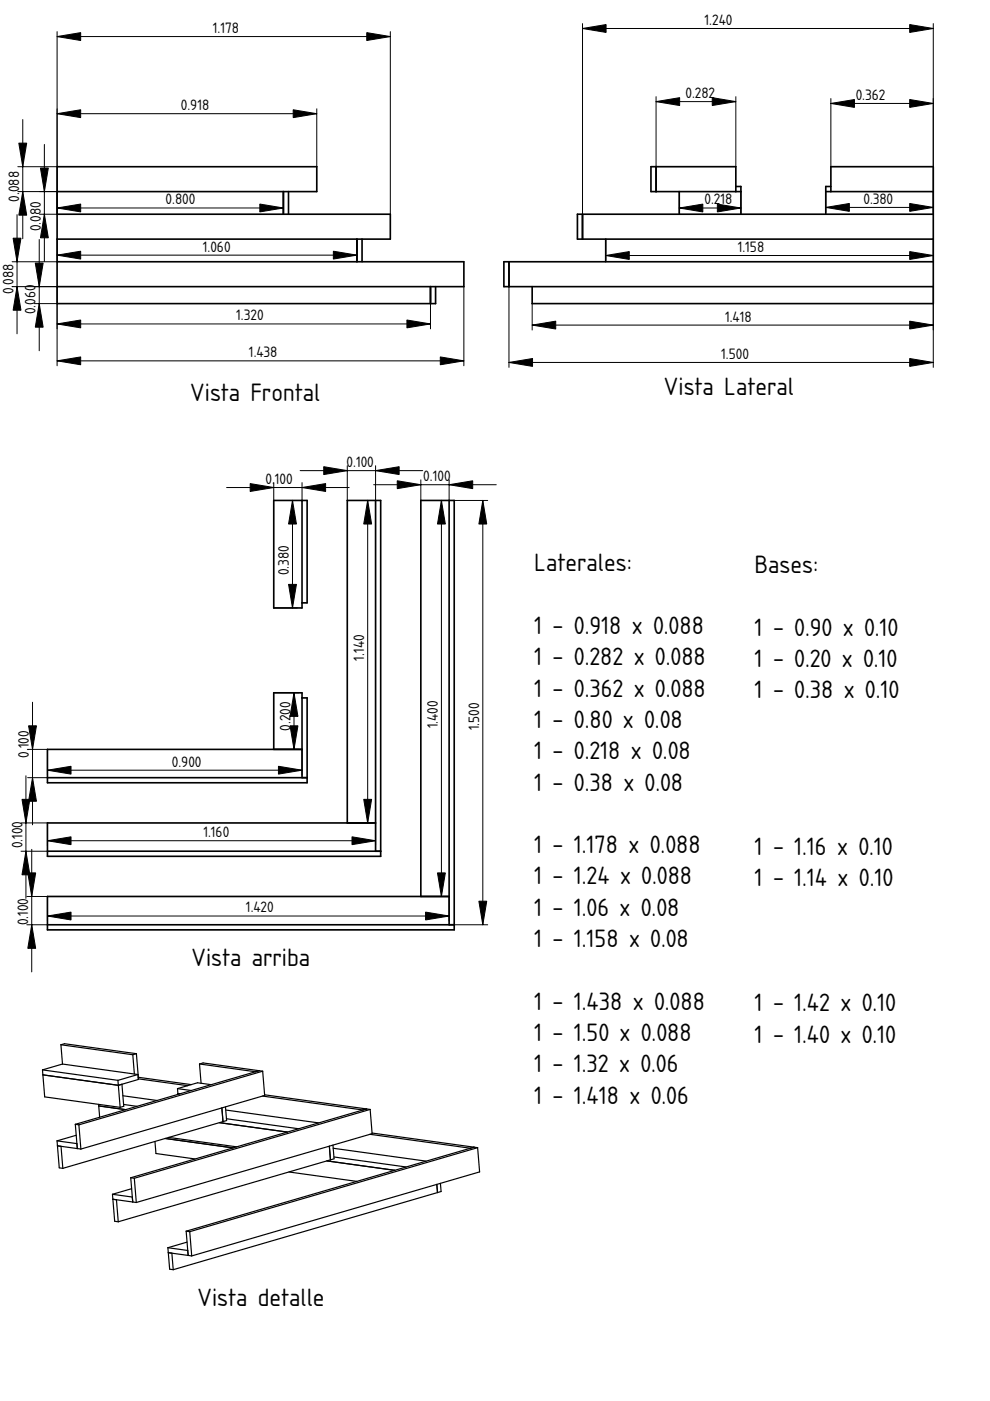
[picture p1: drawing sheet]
<svg xmlns="http://www.w3.org/2000/svg" width="210mm" height="297mm" viewBox="0 0 210 297" stroke-linecap="round" stroke-linejoin="round" font-family="sans-serif">
<path d="M55.2 49.9h.1" fill="none" stroke="#000" stroke-width=".21"/>
<g fill="#fff">
<path d="M12.1 55.5h86.2v5.3h-86.2z" fill-rule="evenodd"/>
<path d="M12.1 45.4h70.7v5.3h-70.7z" fill-rule="evenodd"/>
</g>
<path d="M55.2 49.9h.1" fill="none" stroke="#000" stroke-width=".21"/>
<g fill="#fff">
<path d="M12.1 50.7h63.6v4.8h-63.6z" fill-rule="evenodd"/>
<path d="M12.1 35.3h55.1v5.3h-55.1z" fill-rule="evenodd"/>
<path d="M12.1 60.8h79.2v3.6h-79.2z" fill-rule="evenodd"/>
<path d="M12.1 40.6h48v4.8h-48z" fill-rule="evenodd"/>
<path d="M60.1 40.6h1.1v4.8h-1.1z" fill-rule="evenodd"/>
<path d="M75.7 50.7h1.1v4.8h-1.1z" fill-rule="evenodd"/>
<path d="M91.3 60.8h1.1v3.6h-1.1z" fill-rule="evenodd"/>
</g>
<path d="M12.1 40.6h55.1v-5.3h-55.1v29.1h80.3v-3.6M12.1 45.4h70.7v5.3h-70.7M12.1 55.5h86.2v5.3h-86.2M60.1 40.6v4.8M61.2 40.6v4.8M75.7 50.7v4.8M76.8 50.7v4.8M91.3 60.8v3.6" fill="none" stroke="#000" stroke-width=".35"/>
<g fill="none" stroke="#000" stroke-width=".21">
<path d="M12.1 6.7v38.7h-3.7M12.1 7.8h70.7M82.8 6.7v38.7M3.8 35.3h8.3M4.8 25.3v25.3M9.4 30.6v24.8M12.1 24.1h55.1M67.2 23.1v12.2M2.6 55.5h9.5M3.6 45.5v25.3M3.8 40.6h8.3M8.3 50.8v23.6"/>
<path d="M12.1 50.7v4.4M12.1 44.1h48M12.1 54.1h63.6M55.2 49.9h.1M60.1 40.6v4.5M75.7 50.7v4.4M2.6 60.8h9.5v16.7M7.3 64.4h4.8M12.1 76.5h86.2M12.1 68.7h79.2M91.3 64.4v5.3M98.3 60.8v16.7"/>
</g>
<g fill="#000" stroke="#000" stroke-width=".21">
<path d="M12.1 7.8l5-.9v1.7zM77.8 6.9l5 .9-5 .8zM4 30.3h1.7l-.9 5zM12.1 24.1l5-.8v1.6zM62.2 23.3l5 .8-5 .8zM2.8 50.5h1.6l-.8 5zM4.8 40.6l.9 5h-1.7zM9.4 45.4l.8 5h-1.6zM8.6 35.6h1.6l-.8 5zM12.1 44.1l5-.8v1.6zM12.1 54.1l5-.8v1.6zM55.1 43.3l5 .8-5 .8z"/>
<path d="M70.7 53.3l5 .8-5 .8zM3.6 60.8l.8 5h-1.6zM8.3 64.4l.9 5h-1.7zM7.5 55.8h1.7l-.9 5zM12.1 76.5l5-.8v1.6zM12.1 68.7l5-.9v1.7zM86.3 67.8l5 .9-5 .8zM93.4 75.7l4.9 .8-4.9 .8z"/>
</g>
<path d="M106.8 55.5h21.6v-4.8h-6v-5.3h21.6v-4.8h-6v-5.3h18v4.2h1.1v5.9h18v-5.9h1.1v-4.2h21.7v29.1h-85.1v-3.6h-6z" fill-rule="evenodd" fill="#fff"/>
<path d="M152.4 49.9h.1" fill="none" stroke="#000" stroke-width=".21"/>
<g fill="#fff">
<path d="M107.9 55.5h90v5.3h-90z" fill-rule="evenodd"/>
<path d="M123.5 45.4h74.4v5.3h-74.4z" fill-rule="evenodd"/>
</g>
<path d="M152.4 49.9h.1" fill="none" stroke="#000" stroke-width=".21"/>
<g fill="#fff">
<path d="M128.4 50.7h69.5v4.8h-69.5z" fill-rule="evenodd"/>
<path d="M112.8 60.8h85.1v3.6h-85.1z" fill-rule="evenodd"/>
<path d="M176.2 35.3h21.7v5.3h-21.7z" fill-rule="evenodd"/>
<path d="M175.1 40.6h22.8v4.8h-22.8z" fill-rule="evenodd"/>
<path d="M139.1 35.3h16.9v5.3h-16.9z" fill-rule="evenodd"/>
<path d="M144 40.6h13.1v4.8h-13.1z" fill-rule="evenodd"/>
<path d="M138 35.3h1.1v5.3h-1.1z" fill-rule="evenodd"/>
<path d="M122.4 45.4h1.1v5.3h-1.1z" fill-rule="evenodd"/>
<path d="M106.8 55.5h1.1v5.3h-1.1z" fill-rule="evenodd"/>
<path d="M156 39.5h1.1v1.1h-1.1z" fill-rule="evenodd"/>
<path d="M175.1 39.5h1.1v1.1h-1.1z" fill-rule="evenodd"/>
</g>
<path d="M139.1 35.3v5.3M156 39.5h1.1v5.9M176.2 39.5h-1.1v5.9M107.9 55.5v5.3M123.5 45.4v5.3M128.4 50.7v4.8M144 40.6v4.8M156 40.6v-5.3h-18v5.3h19.1M175.1 40.6h22.8M176.2 40.6v-5.3h21.7v29.1h-85.1v-3.6M197.9 45.4h-75.5v5.3h75.5M197.9 55.5h-91.1v5.3h91.1" fill="none" stroke="#000" stroke-width=".35"/>
<g fill="none" stroke="#000" stroke-width=".21">
<path d="M123.5 6h74.4M123.5 5v40.4M197.9 5v40.4M139.1 21.5h16.9M139.1 20.5v14.8M156 20.5v14.8M176.2 21.9h21.7M176.2 20.9v14.4M128.4 54.2h69.5M128.4 50.7v4.5M144 44.1h13.1M144 40.6v4.5"/>
<path d="M152.4 49.9h.1M157.1 40.6v4.5M175.1 44h22.8M175.1 40.6v4.4M197.9 50.7v4.5M107.9 76.8h90M107.9 60.8v17.1M112.8 68.9h85.1M112.8 64.4v5.6M197.9 60.8v17.1"/>
</g>
<g fill="#000" stroke="#000" stroke-width=".21">
<path d="M123.5 6l5-.8v1.7zM192.9 5.2l5 .8-5 .9zM139.1 21.5l5-.8v1.7zM151 20.7l5 .8-5 .9zM176.2 21.9l5-.8v1.7zM192.9 21.1l5 .8-5 .9zM128.4 54.2l5-.9v1.7zM144 44.1l5-.8v1.6zM152.1 43.3l5 .8-5 .8zM175.1 44l5-.9v1.7zM192.9 53.3l5 .9-5 .8zM192.9 43.1l5 .9-5 .8z"/>
<path d="M107.9 76.8l5-.8v1.7zM112.8 68.9l5-.8v1.7zM192.9 68.1l5 .8-5 .9zM192.9 76l5 .8-5 .9z"/>
</g>
<path d="M89.2 106.1h7.1v91h-86.2v-7h79.1z" fill-rule="evenodd" fill="#fff"/>
<path d="M53.2 151.6h.1" fill="none" stroke="#000" stroke-width=".21"/>
<path d="M73.6 106.1h7.1v75.5h-70.6v-7.1h63.5z" fill-rule="evenodd" fill="#fff"/>
<path d="M53.2 151.6h.1" fill="none" stroke="#000" stroke-width=".21"/>
<g fill="#fff">
<path d="M10.1 190.1h85.1v6h-85.1z" fill-rule="evenodd"/>
<path d="M89.2 106.1h6v84h-6z" fill-rule="evenodd"/>
<path d="M10.1 158.9h47.9v-12h6v1.1h1.1v18h-55z" fill-rule="evenodd"/>
</g>
<path d="M53.2 151.6h.1" fill="none" stroke="#000" stroke-width=".21"/>
<g fill="#fff">
<path d="M10.1 174.5h69.5v6h-69.5z" fill-rule="evenodd"/>
<path d="M73.6 106.1h6v68.4h-6z" fill-rule="evenodd"/>
<path d="M10.1 158.9h53.9v6h-53.9z" fill-rule="evenodd"/>
<path d="M58 106.1h7.1v21.7h-1.1v1.1h-6z" fill-rule="evenodd"/>
<path d="M58 106.1h6v22.8h-6z" fill-rule="evenodd"/>
<path d="M95.2 106.1h1.1v90h-1.1z" fill-rule="evenodd"/>
<path d="M10.1 196.1h86.2v1h-86.2z" fill-rule="evenodd"/>
<path d="M79.6 106.1h1.1v74.4h-1.1z" fill-rule="evenodd"/>
<path d="M10.1 180.5h70.6v1.1h-70.6z" fill-rule="evenodd"/>
<path d="M58 146.9h6v12h-6z" fill-rule="evenodd"/>
<path d="M10.1 164.9h55v1.1h-55z" fill-rule="evenodd"/>
<path d="M64 106.1h1.1v21.7h-1.1z" fill-rule="evenodd"/>
<path d="M64 148h1.1v16.9h-1.1z" fill-rule="evenodd"/>
</g>
<path d="M64 106.1v22.8h-6v-22.8h7.1v21.7h-1.1M79.6 106.1v74.4M95.2 106.1v90M58 158.9v-12h6v18M64 148h1.1v18h-55v-7.1h53.9M10.1 164.9h55M73.6 174.5v-68.4h7.1v75.5h-70.6v-7.1h69.5M10.1 180.5h70.6M10.1 196.1h86.2M89.2 190.1v-84h7.1v91h-86.2v-7h85.1" fill="none" stroke="#000" stroke-width=".35"/>
<g fill="none" stroke="#000" stroke-width=".21">
<path d="M63.6 99.8h26M73.6 98.7v7.4h5.4M79.6 98.7v7.4M48 103.4h26M58 102.3v3.8h5.1M62 106.1v22.8M64 102.3v3.8M78 106.1v68.4M79.2 102.8h26M89.2 101.7v4.4h5.4M93.6 106.1v84M95.2 101.7v4.4"/>
<path d="M96.3 106.1h7.1M102.4 106.1v90M58 128.9h5.1M5.9 158.9h4.2v5.4M6.9 148.9v26M53.2 151.6h.1M58 146.9h5.4M58 158.9h5.4M62.3 146.9v12M64 158.9v5.4M4.5 174.5h5.6v4.8M5.5 164.5v26"/>
<path d="M5.9 164.9h4.2M10.1 178.3h69.5M10.1 163.3h53.9M73.6 174.5h5.4M79.6 174.5v4.8M4.5 180.5h5.6M5.7 190.1h4.4v5.2M5.7 196.1h4.4M6.7 180.1v26M10.1 194.2h85.1M89.2 190.1h5.4M95.2 190.1v5.2"/>
<path d="M96.3 196.1h7.1"/>
</g>
<g fill="#000" stroke="#000" stroke-width=".21">
<path d="M68.6 98.9l5 .9-5 .8zM79.6 99.8l5-.9v1.7zM53 102.5l5 .9-5 .8zM62 106.1l.8 5h-1.6zM64 103.4l5-.9v1.7zM78 106.1l.8 5h-1.7zM84.2 101.9l5 .9-5 .8zM93.6 106.1l.8 5h-1.6zM95.2 102.8l5-.9v1.7zM102.4 106.1l.8 5h-1.7zM61.2 123.9h1.6l-.8 5zM6.1 153.9h1.6l-.8 5z"/>
<path d="M62.3 146.9l.9 5h-1.7zM61.5 153.9h1.7l-.9 5zM4.7 169.5h1.6l-.8 5zM6.9 164.9l.8 5h-1.6zM10.1 178.3l5-.9v1.7zM10.1 163.3l5-.8v1.6zM59 162.5l5 .8-5 .8zM77.1 169.5h1.7l-.8 5zM74.6 177.4l5 .9-5 .8zM5.5 180.5l.8 5h-1.6zM6.7 196.1l.9 5h-1.7zM5.9 185.1h1.7l-.9 5z"/>
<path d="M10.1 194.2l5-.8v1.6zM92.8 185.1h1.6l-.8 5zM90.2 193.4l5 .8-5 .8zM101.5 191.1h1.7l-.8 5z"/>
</g>
<path d="M12.9 221.5l.8-.2 15.2 2.1 .4 5 11.2 1.6 1.4-.4 .7 .1-.3-4.1 .8-.2 12.6 1.7 .4 5 22.4 3.1 .4 5 22.4 3.1 .4 5.2-8.3 2.4 .1 1.7-56.8 16.6-.7-.1-.4-4.6 4.1-1.1-.2-2.4 36.2-10.5-14.4-2-36.2 10.5-.8-.1-.5-5.7 4.1-1.2-.2-2.3 13.7-4-8.3-1.1-.2-2.6-19.6 5.7-.7-.1-.5-5.7 4.1-1.2-.2-2.3 5.1-1.5-.2-2.8-11.4-1.5-.5-5.8 4.3-1.2z" fill-rule="evenodd" fill="#fff"/>
<path d="M55.3 245.2h.1" fill="none" stroke="#000" stroke-width=".21"/>
<path d="M40.2 261.1l61.1-17.8 .4 5.2-61.1 17.8z" fill-rule="evenodd" fill="#fff"/>
<path d="M55.3 245.2h.1" fill="none" stroke="#000" stroke-width=".21"/>
<path d="M28.5 249.8l50-14.6 .4 5.2-50 14.6z" fill-rule="evenodd" fill="#fff"/>
<path d="M55.3 245.2h.1" fill="none" stroke="#000" stroke-width=".21"/>
<g fill="#fff">
<path d="M16.7 238.5l39-11.4 .4 5.2-39 11.3z" fill-rule="evenodd"/>
<path d="M24.7 254.4l4.2 .6 40.9-12 .3 2.9-45 13.1z" fill-rule="evenodd"/>
</g>
<path d="M55.3 245.2h.1" fill="none" stroke="#000" stroke-width=".21"/>
<g fill="#fff">
<path d="M12.9 243l4.2 .6 29.9-8.7 .3 2.9-34 9.9z" fill-rule="evenodd"/>
<path d="M36.4 265.7l4.2 .6 52-15.2 .2 1.7-56.1 16.4z" fill-rule="evenodd"/>
<path d="M70.6 242.8l7.8-2.3 21.3 2.9-9.3 2.8-19.8-2.7z" fill-rule="evenodd"/>
<path d="M47.8 234.7l7.9-2.3 21.3 2.9-9.4 2.8-19.7-2.8z" fill-rule="evenodd"/>
<path d="M9.1 227.9l16 2.2 .4 4.7-16-2.2z" fill-rule="evenodd"/>
<path d="M35.8 241.2l10.7-3.2 14.4 2-10.7 3.2z" fill-rule="evenodd"/>
<path d="M12.9 221.5l15.3 2.1 .3 4.1-15.2-2.1z" fill-rule="evenodd"/>
<path d="M61.3 248.5l8-2.4 14.4 2-8 2.4z" fill-rule="evenodd"/>
<path d="M32.9 242l2.1-.6 14.4 2-8 2.3-8.3-1.1z" fill-rule="evenodd"/>
<path d="M25.9 229.9l3.4-1v-.2l10.5 1.5-2.2 .6 .1 1.2-4.4 1.3-7.2-1z" fill-rule="evenodd"/>
<path d="M47.9 235.3l19.7 2.8-4.3 1.2-15.3-2.1z" fill-rule="evenodd"/>
<path d="M70.6 243.5l19.8 2.7-4.3 1.2-15.3-2.1z" fill-rule="evenodd"/>
<path d="M9 226.8l4.3-1.2 15.9 2.2-4.2 1.3z" fill-rule="evenodd"/>
<path d="M42.3 225.6l11.9 1.6-9.4 2.8-2.2-.3z" fill-rule="evenodd"/>
<path d="M39.5 261l61-17.8 .8 .1-61.1 17.8z" fill-rule="evenodd"/>
</g>
<path d="M55.3 245.2h.1" fill="none" stroke="#000" stroke-width=".21"/>
<g fill="#fff">
<path d="M9 226.8l16 2.3 .1 1-16-2.2z" fill-rule="evenodd"/>
<path d="M27.7 249.7l50-14.6 .8 .1-50 14.6z" fill-rule="evenodd"/>
</g>
<path d="M55.3 245.2h.1" fill="none" stroke="#000" stroke-width=".21"/>
<g fill="#fff">
<path d="M20.9 234.5l5.7 .8-5.5 1.6z"/>
<path d="M35.6 264.5l4.1-1.1 .1 1.7z"/>
<path d="M23.8 253.2l4.1-1.2 .2 1.8z"/>
<path d="M12.1 241.9l4.1-1.2 .1 1.8z"/>
<path d="M37.7 231.9h.4l-.4 .1z"/>
<path d="M46.5 238l1.5-.4v-.4l15.3 2.1-2.4 .7z" fill-rule="evenodd"/>
<path d="M69.3 246.1l1.5-.4v-.4l15.3 2.1-2.4 .7z" fill-rule="evenodd"/>
<path d="M16 238.4l38.9-11.4 .8 .1-39 11.4z" fill-rule="evenodd"/>
<path d="M26.1 232.3l7.2 1-4.2 1.3-2.9-.4z" fill-rule="evenodd"/>
<path d="M78.4 240.5l.5-.1v-.2l21.6 3-.8 .2z" fill-rule="evenodd"/>
<path d="M55.7 232.4l.4-.1v-.2l21.6 3-.7 .2z" fill-rule="evenodd"/>
<path d="M37.6 230.8l4.3-1.2 2.9 .4-4.3 1.2z" fill-rule="evenodd"/>
<path d="M12.9 221.5l.8-.2 15.2 2.1-.7 .2z" fill-rule="evenodd"/>
<path d="M35 241.4l.8-.2 14.4 2-.8 .2z" fill-rule="evenodd"/>
<path d="M25 229.1l4.2-1.3 .1 1.1-4.2 1.2z" fill-rule="evenodd"/>
<path d="M23.8 253.2l4.3 .6v1l-4.2-.5z" fill-rule="evenodd"/>
<path d="M12.1 241.9l4.2 .6 .1 1-4.2-.6z" fill-rule="evenodd"/>
<path d="M35.6 264.5l4.2 .6 .1 1.1-4.2-.6z" fill-rule="evenodd"/>
<path d="M42.3 225.6l.8-.2 11.8 1.6-.7 .2z" fill-rule="evenodd"/>
<path d="M39.5 261l.7 .1 .4 5.2-.7-.1z" fill-rule="evenodd"/>
<path d="M16 238.4l.7 .1 .4 5.1-.7-.1z" fill-rule="evenodd"/>
<path d="M27.7 249.7l.8 .1 .4 5.2-.8-.2z" fill-rule="evenodd"/>
<path d="M25.1 230.1l.8-.2 .3 4.7-.7 .2z" fill-rule="evenodd"/>
<path d="M29.3 228.4l11.2 1.6-.7 .2-10.5-1.5z" fill-rule="evenodd"/>
<path d="M20.9 234.1l4.6 .7 .7-.2v-.4l2.9 .4-2.5 .7-5.7-.8z" fill-rule="evenodd"/>
<path d="M23.9 254.3l.8 .1 .4 4.6-.8-.1z" fill-rule="evenodd"/>
<path d="M12.2 242.9l.7 .1 .4 4.7-.7-.1z" fill-rule="evenodd"/>
<path d="M28.2 223.6l.7-.2 .4 5.1-.1-.7-.7-.1z" fill-rule="evenodd"/>
<path d="M35.7 265.6l.7 .1 .3 3.5-.7-.1z" fill-rule="evenodd"/>
<path d="M47 234.9l.8-.2 .2 2.9-.7 .2z" fill-rule="evenodd"/>
<path d="M69.8 243l.8-.2 .2 2.9-.7 .2z" fill-rule="evenodd"/>
<path d="M37.6 230.8l2.9 .4-2.4 .7h-.4z" fill-rule="evenodd"/>
<path d="M92.6 251.1l.8-.2 .1 1.7-.7 .2z" fill-rule="evenodd"/>
</g>
<g fill="none" stroke="#000" stroke-width=".25">
<path d="M9 226.8l.5 5.8 16 2.2M9 226.8l16 2.3M12.9 221.5l.8-.2 15.2 2.1M12.9 221.5l.4 4.1M12.9 221.5l15.3 2.1M13.3 225.6l-4.3 1.2M13.3 225.6l15.9 2.2M16 238.4l.4 5.1M16 238.4l.7 .1M16.7 238.5l.4 5.1M20.9 234.1l.2 2.8M20.9 234.5l5.7 .8"/>
<path d="M25 229.1l.5 5.7M25.9 229.9l.3 4.7-.7 .2M26.1 232.3l7.2 1M26.2 234.2l2.9 .4M28.2 223.6l.3 4.1M28.9 223.4l.4 5.2M28.9 223.4l-.7 .2M29.2 227.8l.1 1.1-4.2 1.2-16-2.2M29.2 227.8l-4.2 1.3M29.3 228.7l10.5 1.5M29.3 228.4l11.2 1.6M37.6 230.8l2.9 .4"/>
<path d="M37.6 230.8l.1 1.2M37.7 231.9h.4M42.3 225.6l.8-.2 11.8 1.6M42.3 225.6l.3 4.1M42.3 225.6l11.9 1.6M44.8 230l-2.9-.4-4.3 1.2M46.5 238l14.4 2M47 234.9l.3 2.9M47.3 237.8l-34 9.9M47.8 234.7l.2 2.9-.7 .2M47.9 235.3l19.7 2.8M48 237.2l15.3 2.1"/>
<path d="M54.9 227l-38.9 11.4M54.9 227l.8 .1M55.7 232.4l21.3 2.9 .7-.2-50 14.6M55.7 227.1l.4 5.2-39 11.3M55.7 227.1l-39 11.4M56.1 232.1l22.4 3.1M78.5 235.2l.4 5.2-50 14.6M78.5 235.2l-50 14.6M12.1 241.9l.5 5.7 .7 .1M12.1 241.9l4.2 .6M12.2 242.9l4.9 .7M12.9 243l.4 4.7"/>
<path d="M16.2 240.7l-4.1 1.2M23.8 253.2l.5 5.7 .8 .1M23.8 253.2l4.3 .6v1M23.9 254.3l4.2 .5M24.7 254.4l.4 4.6M27.7 249.7l.8 .1M27.7 249.7l.4 5.1M27.9 252l-4.1 1.2M28.1 254.8l.8 .2M28.5 249.8l.4 5.2M32.9 242l.2 2.6 8.3 1.1M35 241.4l14.4 2"/>
<path d="M35.8 241.2l14.4 2M61.3 248.5l14.4 2M69.3 246.1l14.4 2M69.8 243l.3 2.9M70.1 245.9l-45 13.1M70.6 242.8l.2 2.9-.7 .2M70.6 243.5l19.8 2.7M70.8 245.3l15.3 2.1M78.4 240.5l21.3 2.9 .8-.2-61 17.8M78.9 240.2l22.4 3.1M92.6 251.1l.2 1.7M92.8 252.8l-56.1 16.4"/>
<path d="M93.4 250.9l.1 1.7-.7 .2M101.3 243.3l.4 5.2-61.1 17.8M101.3 243.3l-61.1 17.8M35.6 264.5l.4 4.6 .7 .1M35.6 264.5l4.2 .6M35.7 265.6l4.9 .7M36.4 265.7l.3 3.5M39.5 261l.7 .1M39.5 261l.4 5.2M39.7 263.4l-4.1 1.1M40.2 261.1l.4 5.2"/>
</g>
<g font-size="5">
<text x="140.8" y="83.7">Vista Lateral</text>
<text x="40.3" y="85">Vista Frontal</text>
<text x="113.3" y="121.2">Laterales:</text>
<text x="160" y="121.5">Bases:</text>
<text x="113.3" y="134.4">1 - 0.918 x 0.088</text>
<text x="160" y="134.8">1 - 0.90 x 0.10</text>
<text x="113.3" y="141.1">1 - 0.282 x 0.088</text>
<text x="160" y="141.4">1 - 0.20 x 0.10</text>
<text x="113.3" y="147.7">1 - 0.362 x 0.088</text>
<text x="160" y="148.1">1 - 0.38 x 0.10</text>
<text x="113.3" y="154.3">1 - 0.80 x 0.08</text>
<text x="113.3" y="161">1 - 0.218 x 0.08</text>
<text x="113.3" y="167.6">1 - 0.38 x 0.08</text>
<text x="113.3" y="180.9">1 - 1.178 x 0.088</text>
<text x="160" y="181.2">1 - 1.16 x 0.10</text>
<text x="113.3" y="187.5">1 - 1.24 x 0.088</text>
<text x="160" y="187.9">1 - 1.14 x 0.10</text>
<text x="113.3" y="194.1">1 - 1.06 x 0.08</text>
<text x="113.3" y="200.8">1 - 1.158 x 0.08</text>
<text x="40.6" y="204.7">Vista arriba</text>
<text x="113.3" y="214.1">1 - 1.438 x 0.088</text>
<text x="160" y="214.4">1 - 1.42 x 0.10</text>
<text x="113.3" y="220.7">1 - 1.50 x 0.088</text>
<text x="160" y="221.1">1 - 1.40 x 0.10</text>
<text x="113.3" y="227.3">1 - 1.32 x 0.06</text>
<text x="113.3" y="234">1 - 1.418 x 0.06</text>
<text x="41.9" y="276.9">Vista detalle</text>
</g>
<g font-size="3">
<text x="149.4" y="5.3">1.240</text>
<text x="45.1" y="7">1.178</text>
<text x="38.3" y="23.3">0.918</text>
<text x="145.3" y="20.8">0.282</text>
<text x="181.4" y="21.2">0.362</text>
<text x="4.1" y="42.7" transform="rotate(-90 4.1 42.7)">0.088</text>
<text x="35.1" y="43.3">0.800</text>
<text x="149.4" y="43.3">0.218</text>
<text x="183.1" y="43.2">0.380</text>
<text x="8.6" y="49.1" transform="rotate(-90 8.6 49.1)">0.080</text>
<text x="43" y="53.3">1.060</text>
<text x="156.4" y="53.4">1.158</text>
<text x="2.9" y="62.4" transform="rotate(-90 2.9 62.4)">0.</text>
<text x="2.9" y="60.4" transform="rotate(-90 2.9 60.4)">088</text>
<text x="7.6" y="66.7" transform="rotate(-90 7.6 66.7)">0.060</text>
<text x="50.1" y="67.9">1.320</text>
<text x="153.7" y="68.2">1.418</text>
<text x="52.8" y="75.7">1.438</text>
<text x="152.9" y="76.1">1.500</text>
<text x="73.5" y="99">0.100</text>
<text x="56.3" y="102.6">0.</text>
<text x="58.3" y="102.6">100</text>
<text x="89.7" y="102">0.100</text>
<text x="61.3" y="122" transform="rotate(-90 61.3 122)">0.380</text>
<text x="77.2" y="140.1" transform="rotate(-90 77.2 140.1)">1.140</text>
<text x="61.6" y="155" transform="rotate(-90 61.6 155)">0.200</text>
<text x="92.8" y="154.4" transform="rotate(-90 92.8 154.4)">1.400</text>
<text x="101.6" y="154.9" transform="rotate(-90 101.6 154.9)">1.500</text>
<text x="6.1" y="160.7" transform="rotate(-90 6.1 160.7)">0.</text>
<text x="6.1" y="158.7" transform="rotate(-90 6.1 158.7)">100</text>
<text x="36.4" y="162.5">0.900</text>
<text x="4.7" y="179.9" transform="rotate(-90 4.7 179.9)">0.100</text>
<text x="43.1" y="177.5">1.160</text>
<text x="6" y="196.2" transform="rotate(-90 6 196.2)">0.100</text>
<text x="52.2" y="193.5">1.420</text>
</g>
</svg>
